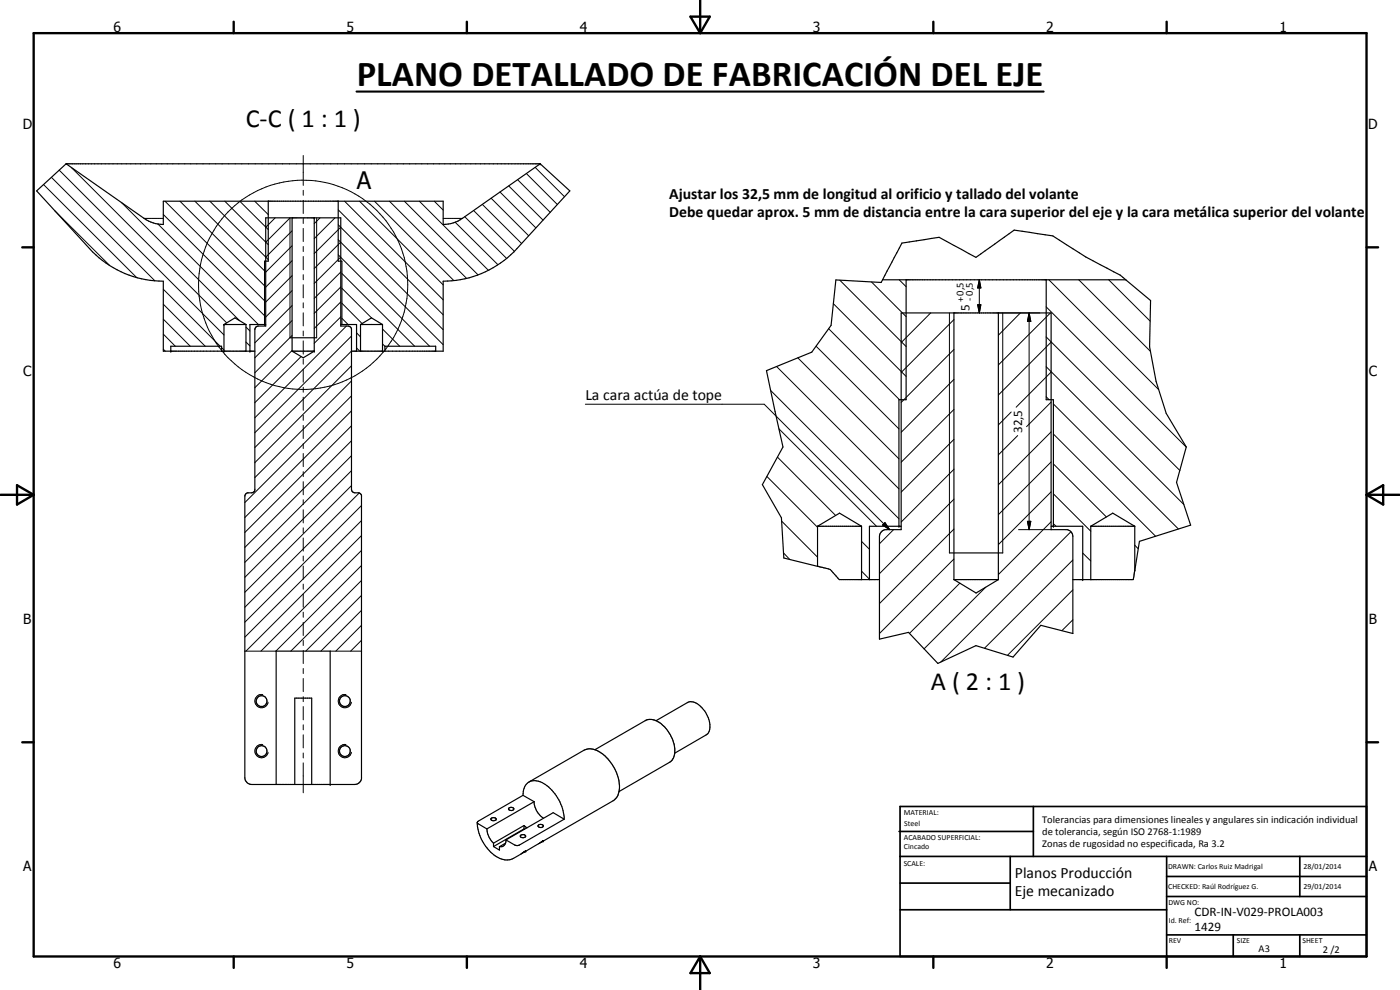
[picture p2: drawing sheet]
<svg xmlns="http://www.w3.org/2000/svg" width="420mm" height="297mm" viewBox="0 0 420 297" stroke-linecap="round" stroke-linejoin="round" font-family="sans-serif">
<g fill="none" stroke="#000" stroke-width=".35">
<path d="M19.8 49.1l-8.8 8.2 15.9 17.3a29.8 29.8 0 0 0 22.1 9.8v21h27.5M19.8 49.1l23.5 16.4a10.1 10.1 0 0 0 5.7 1.9v-7h84v7a10.1 10.1 0 0 0 5.8-1.9l23.3-16.4M19.8 49.1h142.3M162.1 49.1l8.9 8.2-16.7 18.3a30.2 30.2 0 0 1-21.3 8.8v21h-27.5M79.7 65.4h22.6v32.4l2.4 .1 .8 .7v48.3l.1 .4 .5 .4 1.6 .2 .8 .7v85.1a2.2 2.2 0 0 1-2 1.7h-31a2.09 2.09 0 0 1-2-2.1v-84.5l.6-.8 1.6-.2 .8-.7v-48.3l.2-.6 .6-.3 2.4-.1zM80.5 60.4v18h-1.1v19M87.7 65.4v40M94.3 65.4v40M101.5 60.4v18h1.1v19M67.2 97.4v8M67.2 97.4l3.3-2 3.3 2M67.2 97.4h6.6"/>
<path d="M73.8 97.4v8M79.7 97.4h-4.7v8M102.3 97.4h4.7v8M108.2 97.4h6.6M108.2 97.4v8M108.2 97.4l3.3-2 3.3 2M114.8 97.4v8M264.9 83.9l-.5 .9-13.5-.8-1.5 13.6-5.8 8.1-13.6 5.5 5 22.9-6.2 11.3 5.7 10 .7 12 10.2 2.5M264.9 83.9l5.8-11 11.1-1.7 11.1 6 11.5-8.2 11.6 1.8a165.6 165.6 0 0 0 20.2 11.7l1.7 1.4M264.9 83.9h73M270.5 93.9h45v65h4.8a2.2 2.2 0 0 1 1.7 2v29.2l-9.6-2.5-8.4 9.5-11.1-3.4-11.4 5.4-8.8-9.4-8.8 2.1v-30.9a2.2 2.2 0 0 1 1.7-2h4.9zM271.9 83.9v36h-2.1v38"/>
<path d="M286.3 93.9v80M299.6 93.9v80M314 83.9v36h2.1v38M337.9 83.9l7.4 6.3-.3 13.9 2 10.3 3 9.6 6 10.1-2.9 10.6 4.2 12.9-15.3 4.8-1.4 8.8M51.3 105.4v-1.5h15.2v1.5M87 101.3h8M87.7 105.4l3.3 2 3.3-2M87.7 105.4h6.6M115.5 105.4v-1.5h15.3v1.5M245.4 157.9v12M245.4 157.9l6.6-3.9 6.6 3.9M245.4 157.9h13.2"/>
<path d="M258.6 157.9v16M270.5 157.9h-9.6v16M315.5 157.9h9.4v16M327.4 157.9v16M327.4 157.9h13.2M327.4 157.9l6.6-3.9 6.6 3.9M340.6 157.9v13.3M245.4 169.9l1.3 .3a5.1 5.1 0 0 1 4.2 2.6l1 1.1h12M284.9 165.9h16M286.3 173.9l6.6 4 6.7-4M286.3 173.9h13.3M340.6 171.2l-.5 2.7h-18.1"/>
<path d="M196.9 216.2l9.4-5.4a4 4 0 0 1 4.8 2.1 7.8 7.8 0 0 1 1.9 5.8l-.4 1.1-.4 .5-9.7 5.7M82.9 235.4v-40h16.2v40M88.5 235.4v-25.9h5v25.9M157 238.6l-13.5 7.8-.3 .4M157 238.6a3.7 3.7 0 0 1 3.6-4.4 10.6 10.6 0 0 1 7.5 6.4 12.9 12.9 0 0 1 1.2 5.2M157 238.6l3.3 1.9M158.8 234.6l16.4-9.5a5.6 5.6 0 0 1 6.1 1.5 12.5 12.5 0 0 1 4.4 11.1l-.4 1.2-1.1 1.3-21.4 12.3M178.5 225l15.1-8.8a5.2 5.2 0 0 1 5.9 1.9 10.4 10.4 0 0 1 2.9 8.5l-.7 1.4-.6 .6-15.3 8.9M143.2 246.8a12.8 12.8 0 0 0 7.2 10.9 4.5 4.5 0 0 0 3.7-.1l3.6-2.2M143.2 246.8l.2 .3 2.7 1.6M146.1 248.7a6.3 6.3 0 0 0 2 4.3M147.4 245.6a.87 .87 0 0 1 .8-.3 .87 .87 0 0 1 .7 .7 .88 .88 0 0 1-.9 .3 .88 .88 0 0 1-.6-.7z"/>
<path d="M148.1 254l1.8 1.1v-1.1M148.1 253v1M151.7 253l-.3 .5a1.45 1.45 0 0 1-1.5 .5M151.7 253l-1.8 1M151.8 252l-.1 1M152.7 242.4a.8 .8 0 0 1 .9-.2 .8 .8 0 0 1 .5 .7 .83 .83 0 0 1-.8 .3 .83 .83 0 0 1-.7-.6zM156.2 250.7a.82 .82 0 0 1 .8-.3 .82 .82 0 0 1 .7 .7 .9 .9 0 0 1-1.5-.4zM157.3 248.7l.1 .1M157.3 248.7l-9.2 5.3M157.3 247.7v1M157.3 247.7l-9.2 5.3M157.3 247.7l.8 .7"/>
<path d="M157.4 255.5h.1M157.7 255.4h.1M157.7 255.4l-.9 .5M160.3 240.5l-14.2 8.2M160.3 240.5a6 6 0 0 0 2.8 5M161.6 247.6a.95 .95 0 0 1 1.5 .3 .86 .86 0 0 1-.9 .4 .86 .86 0 0 1-.7-.6zM162.2 252.8l-4.7 2.8M162.3 252.7l-.1 .1M162.4 252.7l-.3 .2M162.5 252.6l-.1 .1M162.8 252.5l-.3 .1M162.9 252.4l-.1 .1"/>
<path d="M163 252.3l-.5 .3M163 252.3h.1M163 252.3l-.2 .2M163.1 252.3h.1M169.3 245.8l-13.6 7.8h-1.1l-2.8-1.6M169.3 245.8l-3.3-2-14.2 8.2"/>
<circle cx="78.5" cy="210.4" r="1.63"/>
<circle cx="103.5" cy="210.4" r="1.63"/>
<circle cx="78.5" cy="225.4" r="1.62"/>
<circle cx="103.5" cy="225.4" r="1.62"/>
</g>
<g fill="#000">
<circle cx="162.1" cy="49.1" r=".18"/>
<circle cx="94.3" cy="65.4" r=".18"/>
<circle cx="67.2" cy="97.4" r=".18"/>
<circle cx="79.4" cy="97.4" r=".18"/>
<circle cx="51.3" cy="105.4" r=".18"/>
<circle cx="67.2" cy="105.4" r=".18"/>
<circle cx="75" cy="105.4" r=".18"/>
<circle cx="94.3" cy="105.4" r=".18"/>
<circle cx="269.8" cy="157.9" r=".18"/>
<circle cx="316.1" cy="157.9" r=".18"/>
<circle cx="324.9" cy="173.9" r=".18"/>
<circle cx="99.1" cy="235.4" r=".18"/>
<circle cx="157.8" cy="255.4" r=".18"/>
<circle cx="163.1" cy="252.3" r=".18"/>
</g>
<g fill="none" stroke="#000" stroke-width=".3">
<path d="M13.1 55.4l27.8 27.8M15.4 53.2l31 31M17.8 51.1l49.4 49.4M21.5 50.3l46.5 46.6M91 46.7v8.9M91 57.1v1.5M147.4 59.5l11.3 11.2M150.1 57.6l10.7 10.8M152.7 55.8l10.3 10.2M155.4 53.9l9.7 9.8M158 52.1l9.2 9.2M160.6 50.2l8.8 8.8"/>
<path d="M16.5 63.2l16.3 16.3M36.5 60.8l35.4 35.4M43.3 65.5h5.7M47.4 67.2l30.1 30.2M49 64.3l30.4 30.4M49.5 60.4l29.9 29.9M54 60.4l25.4 25.4M58.5 60.4l20.9 20.9M63 60.4l17.5 17.5M67.5 60.4l13 13M72 60.4l8.5 8.5M76.4 60.4l4.1 4"/>
<path d="M79.7 72.7l7.3-7.3v35.9M82.6 65.4l-2.9 2.8M87.7 78.2l-8 7.9M87.7 73.7l-8 8M87.7 69.3l-8 7.9M91 60.1v4M91 65.5v1.6M91 68.5v4M91 74v1.5M91 77v3.9M95 65.4v35.9M96 65.4l-1.7 1.7"/>
<path d="M100.5 65.4l-6.2 6.2M101.5 76.5l27.4 27.4M101.5 71.9l31.5 31.5M101.5 67.4l31.5 31.5M101.5 62.9l31.5 31.5M102.3 77.1l-8 7.9M102.3 72.6l-8 8M102.3 68.2l-8 7.9M103.4 60.4l29.6 29.6M107.9 60.4l25.1 25.1M112.4 60.4l23.8 23.8M116.9 60.4l23.1 23.1"/>
<path d="M121.4 60.4l22.1 22.1M125.8 60.4l20.8 20.7M130.3 60.4l2.7 2.6M133 65.5h5.8M136.6 66.7l12.8 12.7M139.5 65l12.5 12.5M142.1 63.2l12.2 12.2M144.8 61.3l11.7 11.8M49 95.8l8.1 8.1M49 91.3l12.6 12.6M49 86.8l17.1 17.1M73.8 98.1l1.2 1.2"/>
<path d="M87.7 96.2l-11.2 11.2M87.7 91.7l-11.2 11.2M87.7 87.2l-8 7.9M87.7 82.7l-8 7.9M91 82.4v1.5M91 85.4v4M91 90.8v1.6M91 93.9v3.9M91 99.3v1.5M102.3 95.1l-8 7.9M102.3 90.6l-8 8M102.3 86.1l-8 7.9"/>
<path d="M102.3 81.6l-8 7.9M102.6 95.5l1.9 1.9M102.6 91l6.1 6.1M102.6 86.5l8.9 8.9M102.6 82l21.8 21.9M104 97.8l-27.5 27.5M107 99.9l1.2 1.2M114.8 98.7l5.2 5.2M248.7 98.6l21.2 21.3M250.1 91.1l21.8 21.8M252 84.1l19.9 19.9M261.6 84.6l10.3 10.4"/>
<path d="M269.9 83.9l2 2.1M279.3 93.9l-8.8 8.9M284.9 93.9v72M286.3 95.9l-15.8 15.9M293.4 91.4h1l-.5 2.5zM293.9 83.9l.5 2.5h-1zM293.9 83.9v10M299.6 93.9h12.4M300.9 93.9v72M306.2 93.9l-6.6 6.7M308.9 93.9l.5 2.5h-1.1zM308.9 93.9v65"/>
<path d="M314 92.1l42 42.1M314.8 83.9l32.9 33M315.2 93.9l-15.6 15.6M323.8 83.9l21.5 21.5M332.7 83.9l12.5 12.5M49 104.8l.6 .6M49 100.2l3.6 3.7M66.5 104.3l.7 .7M73.8 102.6l1.2 1.2M87.7 105.2l-11.2 11.1M87.7 100.7l-11.2 11.1M90.4 107l-13.9 13.8"/>
<path d="M91 102.3v4M91 107.7v1.6M91 110.7v4M91 116.2v1.5M91 119.2v3.9M105.5 118.8l-32 32M105.5 114.3l-29 29M105.5 109.8l-29 29M105.5 105.3l-29 29M105.5 100.8l-29 29M107 104.4l1 1M114.8 103.2l.7 .7"/>
<path d="M231.3 117.1l38.5 38.6M233.1 110l36.7 36.7M239.4 107.4l30.4 30.3M244.9 103.9l24.9 24.8M286.3 113.8l-15.8 15.9M286.3 104.9l-15.8 15.8M314 119l.9 .9M314 110l41.3 41.4M314 101.1l40.1 40.1M315.5 102.7l-15.9 15.8M315.5 111.6l-10.5 10.6M91 124.6v1.5"/>
<path d="M91 127.6v4M91 133.1v1.5M91 136.1v3.9M105.5 136.7l-32 32M105.5 132.2l-32 32.1M105.5 127.8l-32 32M105.5 123.3l-32 32M175.7 121.3h53.7l37.6 37.6M233.3 137.2l17.5 17.4M233.8 128.7l29.2 29.2M286.3 131.8l-15.8 15.9M286.3 122.9l-15.8 15.8"/>
<path d="M303.5 123.6l-3.9 3.9M305.4 130.7l-5.8 5.8M315.5 138.6l-15.9 15.8M315.5 129.6l-15.9 15.9M315.5 120.6l-7.4 7.4M316.1 139.2l16 15.9M316.1 130.2l30.7 30.7M316.1 121.2l37.5 37.5M91 141.5v1.5M91 144.5v4M91 149.9v1.5M91 153v3.9"/>
<path d="M91 158.4v1.5M105.5 145.7l-32 32M105.5 141.2l-32 32M107.8 148l-34.3 34.2M108.5 156.2l-35 35M108.5 151.7l-35 35M230.2 143l15.2 15.2M234.6 156.4l10.8 10.8M265.6 156.8l1.4 2.1-2.1-1.4zM268.2 158.9l-4.3 4.3M286.3 158.7l-22.4 22.4M286.3 149.8l-22.4 22.3"/>
<path d="M286.3 140.8l-15.8 15.8M305.7 158.9h9.8M308.3 156.4h1.1l-.5 2.5zM315.5 156.5l-15.9 15.9M315.5 147.6l-15.9 15.8M316.1 157.1l.8 .8M316.1 148.2l11.3 11.2M321.4 159.6l-39 39M91 161.4v4M91 166.8v1.5M91 169.8v4M91 175.3v1.5"/>
<path d="M91 178.3v3.9M108.5 178.6l-16.7 16.8M108.5 174.2l-21.2 21.2M108.5 169.7l-25.7 25.7M108.5 165.1l-30.2 30.3M108.5 160.7l-34.7 34.7M235.2 165.9l1.9 2M258.6 171.4l2.3 2.4M258.6 162.4l2.3 2.4M286.3 167.7l-22.4 22.4M288.1 175l-15.1 15M295.8 176.2l-18.5 18.5"/>
<path d="M322 177l-19.7 19.6M322 168l-26.5 26.5M324.9 165.9l2.5 2.4M340.6 163.6l1 1M73.5 195.4h9.4M91 183.7v1.5M91 186.7v4M91 192.2v1.5M91 195.2v3.9M99.1 195.4h9.4M108.5 192.1l-3.3 3.3M108.5 187.6l-7.7 7.8"/>
<path d="M108.5 183.1l-12.2 12.3M322 186l-3.3 3.2M78.9 208.4a1.99 1.99 0 0 0-2.4 1.6 1.99 1.99 0 0 0 1.7 2.3 1.99 1.99 0 0 0 2.3-1.6M91 200.6v1.5M91 203.6v3.9M91 209v1.5M91 212v4M91 217.5v1.5M103.8 208.4a1.99 1.99 0 0 0-2.3 1.7 1.99 1.99 0 0 0 1.7 2.2 1.99 1.99 0 0 0 2.3-1.6M78.9 223.4a1.99 1.99 0 0 0-2.4 1.6 1.99 1.99 0 0 0 1.6 2.3 1.99 1.99 0 0 0 2.4-1.6M91 220.5v3.9M91 225.9v1.5"/>
<path d="M91 228.9v9M103.8 223.4a2 2 0 0 0-2.3 1.6 2 2 0 0 0 1.7 2.3 2 2 0 0 0 2.3-1.6"/>
<circle cx="91" cy="85.5" r="31.4"/>
</g>
<g fill="none" stroke="#000" stroke-width=".71">
<path d="M10.1 9.9h400v277.1h-400zM70.1 6.5v3.4M140.1 6.5v3.4M207.2 5h5.8l-2.9 4.9zM210.1 0v9.9M280.1 6.5v3.4M350.1 6.5v3.4M6.7 74.2h3.4M410.1 74.2h3.5M.1 148.5h10M5.1 145.6l5 2.9-5 2.9zM410.1 148.5h10"/>
<path d="M410.1 148.5l5-2.9v5.8zM6.7 222.7h3.4M410.1 222.7h3.5M70.1 287v3.4M140.1 287v3.4M210.1 287v10M210.1 287l2.9 5h-5.8zM280.1 287v3.4M350.1 287v3.4"/>
</g>
<g fill="none" stroke="#000" stroke-width=".51">
<path d="M269.8 249.5h40.3M270.1 242h140v45h-140zM270.1 257h140M303.2 257v16M310.1 242v15M350.1 257v30M390.1 257v12M270.1 265h33.1M270.1 273h80M350.1 269h60M350.1 263h60M350.1 280.5h60"/>
<path d="M370.1 280.5v6.5M390.1 280.5v6.5"/>
</g>
<path d="M107 27.5h206.2" fill="none" stroke="#000" stroke-width=".63"/>
<path d="M293.4 91.4h1l-.5 2.5zM293.9 83.9l.5 2.5h-1zM308.9 93.9l.5 2.5h-1.1zM265.6 156.8l1.4 2.1-2.1-1.4zM308.3 156.4h1.1l-.5 2.5z" fill="#000"/>
<text font-size="11" x="107" y="26">PLANO DETALLADO DE FABRICACIÓN DEL EJE</text>
<g font-size="7.9">
<text x="73.7" y="38.1">C-C ( 1 : 1 )</text>
<text x="279.4" y="207.1">A ( 2 : 1 )</text>
</g>
<text font-size="7.2" x="107.1" y="56.7">A</text>
<g font-size="4.7">
<text x="200.9" y="59.6">Ajustar los 32,5 mm de longitud al orificio y tallado del volante</text>
<text x="200.9" y="65.1">Debe quedar aprox. 5 mm de distancia entre la cara superior del eje y la cara metálica superior del volante</text>
<text x="175.7" y="120.1">La cara actúa de tope</text>
<text x="304.6" y="263.5">Planos Producción</text>
<text x="304.6" y="268.9">Eje mecanizado</text>
</g>
<g font-size="4.2">
<text x="34" y="9.6">6</text>
<text x="104" y="9.6">5</text>
<text x="174" y="9.6">4</text>
<text x="244" y="9.6">3</text>
<text x="314" y="9.6">2</text>
<text x="384" y="9.6">1</text>
<text x="6.8" y="38.7">D</text>
<text x="410.6" y="38.7">D</text>
<text x="7" y="112.9">C</text>
<text x="410.8" y="112.9">C</text>
<text x="7" y="187.1">B</text>
<text x="410.8" y="187.1">B</text>
<text x="7" y="261.4">A</text>
<text x="410.8" y="261.4">A</text>
<text x="34" y="290.4">6</text>
<text x="104" y="290.4">5</text>
<text x="174" y="290.4">4</text>
<text x="244" y="290.4">3</text>
<text x="314" y="290.4">2</text>
<text x="384" y="290.4">1</text>
</g>
<g font-size="3.9">
<text x="291" y="93.2" transform="rotate(-90 291 93.2)">5</text>
<text x="306.8" y="129.9" transform="rotate(-90 306.8 129.9)">32,5</text>
<text x="358.5" y="275">CDR-IN-V029-PROLA003</text>
<text x="358.5" y="279.4">1429</text>
</g>
<g font-size="3.1">
<text x="289.3" y="90.5" transform="rotate(-90 289.3 90.5)">+0,5</text>
<text x="291.9" y="90.2" transform="rotate(-90 291.9 90.2)">-0,5</text>
<text x="312.7" y="246.8">Tolerancias para dimensiones lineales y angulares sin indicación individual</text>
<text x="312.7" y="250.4">de tolerancia, según ISO 2768-1:1989</text>
<text x="312.7" y="254">Zonas de rugosidad no especificada, Ra 3.2</text>
<text x="377.7" y="285.6">A3</text>
<text x="397" y="285.9">2 /2</text>
</g>
<g font-size="2.4">
<text x="271.2" y="244.4">MATERIAL:</text>
<text x="271.3" y="252">ACABADO SUPERFICIAL:</text>
<text x="271.4" y="247.9">Steel</text>
<text x="271.3" y="254.6">Cincado</text>
<text x="271.2" y="259.7">SCALE:</text>
<text x="350.6" y="260.8">DRAWN: Carlos Ruiz Madrigal</text>
<text x="391.2" y="260.6">28/01/2014</text>
<text x="350.6" y="266.9">CHECKED: Raúl Rodríguez G.</text>
<text x="391.2" y="266.7">29/01/2014</text>
<text x="350.6" y="271.4">DWG NO:</text>
<text x="350.8" y="276.9">Id. Ref:</text>
<text x="350.8" y="282.8">REV</text>
<text x="371.2" y="282.9">SIZE</text>
<text x="390.9" y="282.9">SHEET</text>
</g>
</svg>
